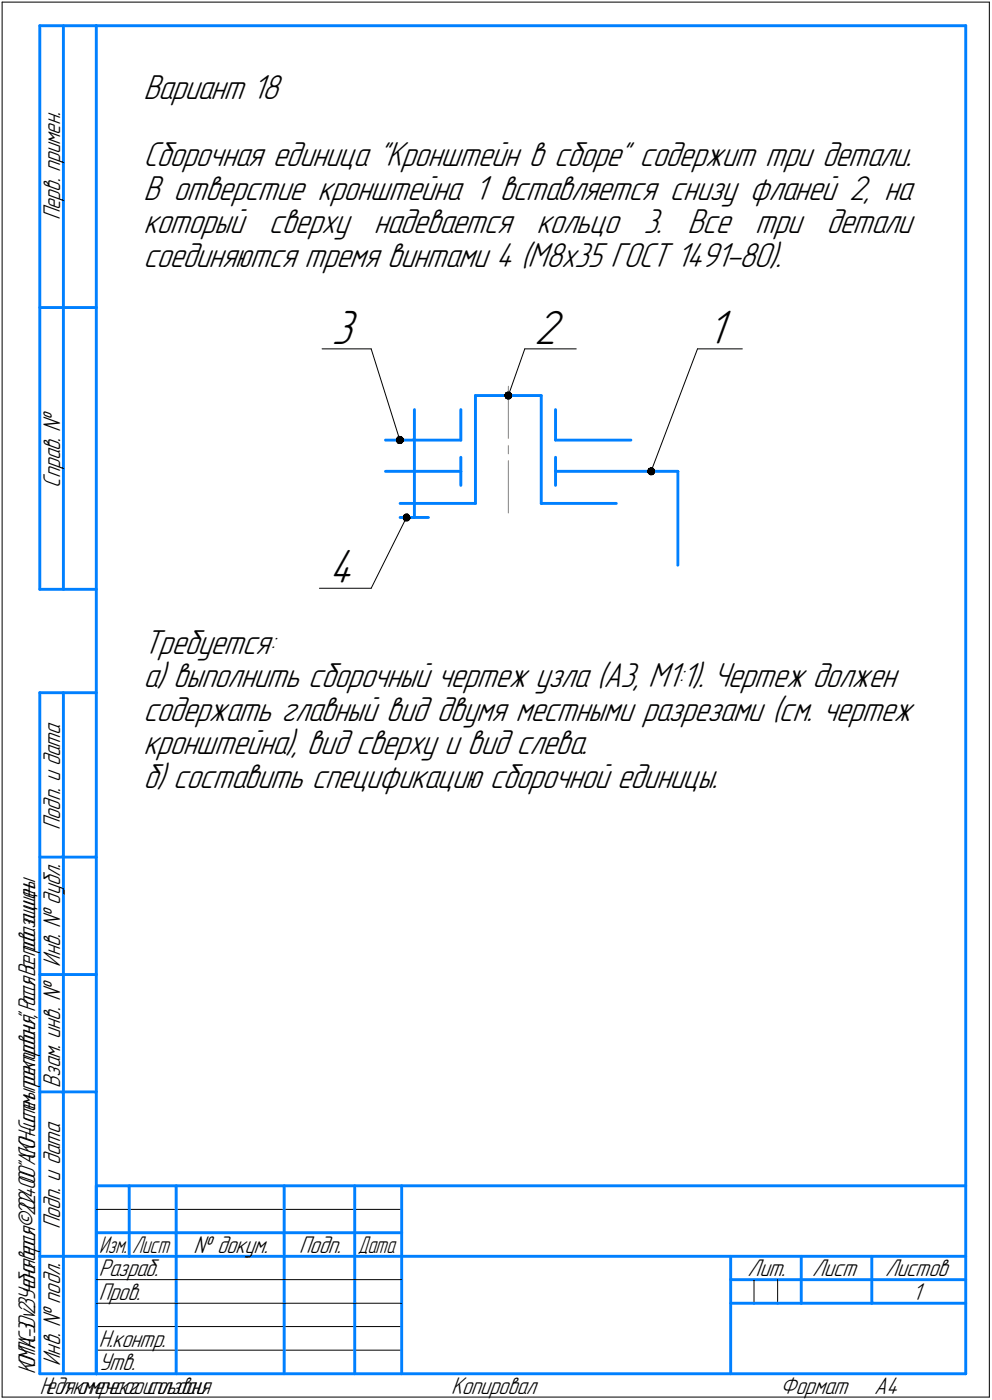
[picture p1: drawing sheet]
<svg xmlns="http://www.w3.org/2000/svg" width="211mm" height="298mm" viewBox="0 0 211 298" stroke-linecap="round" stroke-linejoin="round" font-family="sans-serif">
<g fill="none" stroke="#000" stroke-width=".21">
<path d="M.5 .5h210zM.5 .5v297zM210.5 .5v297zM68.5 74.3h10.5zM79 74.3l6.1 19.4zM111.6 74.3l-3.5 9.9zM111.6 74.3h11zM148.4 74.3l-9.9 26.1zM148.4 74.3h9.5zM86.5 110.2l-7.5 15.1zM68 125.3h11zM20.5 257.5h65z"/>
<path d="M20.5 272.5h17zM20.5 277.5h17zM37.5 272.5h23zM37.5 277.5h23zM60.5 272.5h15zM60.5 277.5h15zM75.5 272.5h10zM75.5 277.5h10zM160.4 272.5v5zM165.4 272.5v5zM.5 297.5h210zM20.5 282.4h65z"/>
<path d="M20.5 287.5h65z"/>
</g>
<g fill="none" stroke="#0080ff" stroke-width=".62">
<path d="M8.5 5.5v120zM8.5 5.5h12zM13.5 5.5v120zM20.5 5.5h185zM20.5 5.5v287zM205.5 5.5v287zM8.5 65.5h12zM82 93.7h16zM88.2 87.2v23zM98 97.4v3zM98 87.2v6.5zM101.1 84.2h7z"/>
<path d="M101.1 84.2v23zM108.1 84.2h7zM115.1 84.2v23zM118.2 97.4v3zM118.2 87.2v6.5zM118.2 93.7h16zM82 100.4h16zM85.1 107.2h16zM85.1 110.2h6.1zM98 100.4v2.9zM115.1 107.2h16zM118.2 100.4h26z"/>
<path d="M118.2 100.4v2.9zM144.2 100.4v19.9zM8.5 125.5h12zM8.5 147.5v145zM8.5 147.5h12zM13.5 147.5v145zM8.5 182.5h12zM8.5 207.5h12zM8.5 232.5h12zM20.5 252.5h185zM20.5 252.5v40zM27.5 252.5v15z"/>
<path d="M37.5 252.5v25zM60.5 252.5v25zM75.5 252.5v25zM85.5 252.5v40zM8.5 267.5h12zM20.5 262.5h7zM20.5 267.5h7zM27.5 262.5h10zM27.5 267.5h10zM37.5 277.5v15zM37.5 262.5h23zM37.5 267.5h23z"/>
<path d="M60.5 277.5v15zM60.5 262.5h15zM60.5 267.5h15zM75.5 277.5v15zM75.5 262.5h10zM75.5 267.5h10zM85.5 267.5h120zM155.4 267.5v25zM155.4 272.5h15.1zM155.4 277.5h5zM160.4 277.5h5zM165.4 277.5h5.1z"/>
<path d="M170.5 267.5v10zM170.5 272.5h35zM170.5 277.5h15zM185.5 267.5v10zM185.5 277.5h20zM8.5 292.5h12zM20.5 292.5h185z"/>
</g>
<path d="M108.1 82.2v11.1zM108.1 94.8v1.8zM108.1 98.1v11.1z" fill="none" stroke="#ff8000" stroke-width=".21"/>
<g fill="#fff" stroke="#fff" stroke-width=".21">
<path d="M150.4 65.4h5.5zM150.4 65.5h5.5zM150.4 65.5h5.5zM150.4 65.6h5.5zM150.4 65.6h5.5zM150.4 65.7h5.5zM150.4 65.8h5.5zM150.4 65.8h5.5zM150.4 65.9h5.5zM150.4 65.9h5.5zM150.4 66h5.5zM150.4 66h5.5zM150.4 66.1h5.5zM150.4 66.2h5.5zM150.4 66.2h5.5zM150.4 66.3h5.5zM150.4 66.3h5.5zM150.4 66.4h5.5zM150.4 66.4h5.5zM150.4 66.5h5.5zM150.4 66.5h5.5zM150.4 66.6h5.5zM150.4 66.7h5.5zM150.4 66.7h5.5zM150.4 66.8h5.5zM150.4 66.8h5.5zM150.4 66.9h5.5zM150.4 66.9h5.5zM150.4 67h5.5zM150.4 67.1h5.5zM150.4 67.1h5.5zM150.4 67.2h5.5zM150.4 67.2h5.5zM150.4 67.3h5.5zM150.4 67.3h5.5zM150.4 67.4h5.5zM150.4 67.5h5.5zM150.4 67.5h5.5zM150.4 67.6h5.5zM150.4 67.6h5.5zM150.4 67.7h5.5zM150.4 67.7h5.5zM150.4 67.8h5.5zM150.4 67.8h5.5zM150.4 67.9h5.5zM150.4 68h5.5zM150.4 68h5.5zM150.4 68.1h5.5zM150.4 68.1h5.5zM150.4 68.2h5.5zM150.4 68.2h5.5zM150.4 68.3h5.5zM150.4 68.4h5.5zM150.4 68.4h5.5zM150.4 68.5h5.5zM150.4 68.5h5.5zM150.4 68.6h5.5zM150.4 68.6h5.5zM150.4 68.7h5.5zM150.4 68.7h5.5zM150.4 68.8h5.5zM150.4 68.9h5.5zM150.4 68.9h5.5zM150.4 69h5.5zM150.4 69h5.5zM150.4 69.1h5.5zM150.4 69.1h5.5zM150.4 69.2h5.5zM150.4 69.3h5.5zM150.4 69.3h5.5zM150.4 69.4h5.5zM150.4 69.4h5.5zM150.4 69.5h5.5zM150.4 69.5h5.5zM150.4 69.6h5.5zM150.4 69.7h5.5zM150.4 69.7h5.5zM150.4 69.8h5.5zM150.4 69.8h5.5zM150.4 69.9h5.5zM150.4 69.9h5.5zM150.4 70h5.5zM150.4 70h5.5zM150.4 70.1h5.5zM150.4 70.2h5.5zM150.4 70.2h5.5zM150.4 70.3h5.5zM150.4 70.3h5.5zM150.4 70.4h5.5zM150.4 70.4h5.5zM150.4 70.5h5.5zM150.4 70.6h5.5zM150.4 70.6h5.5zM150.4 70.7h5.5zM150.4 70.7h5.5zM150.4 70.8h5.5zM150.4 70.8h5.5zM150.4 70.9h5.5zM150.4 71h5.5zM150.4 71h5.5zM150.4 71.1h5.5zM150.4 71.1h5.5zM150.4 71.2h5.5zM150.4 71.2h5.5zM150.4 71.3h5.5zM150.4 71.3h5.5zM150.4 71.4h5.5zM150.4 71.5h5.5zM150.4 71.5h5.5zM150.4 71.6h5.5zM150.4 71.6h5.5zM150.4 71.7h5.5zM150.4 71.7h5.5zM150.4 71.8h5.5zM150.4 71.9h5.5zM150.4 71.9h5.5zM150.4 72h5.5zM150.4 72h5.5zM150.4 72.1h5.5zM150.4 72.1h5.5zM150.4 72.2h5.5zM150.4 72.2h5.5zM150.4 72.3h5.5zM150.4 72.4h5.5zM150.4 72.4h5.5zM150.4 72.5h5.5zM150.4 72.5h5.5zM150.4 72.6h5.5zM150.4 72.6h5.5zM150.4 72.7h5.5zM150.4 72.8h5.5zM150.4 72.8h5.5zM150.4 72.9h5.5zM150.4 72.9h5.5zM150.4 73h5.5zM150.4 73h5.5zM150.4 73.1h5.5zM150.4 73.2h5.5zM150.4 73.2h5.5zM150.4 73.3h5.5zM150.4 73.3h5.5zM150.4 73.4h5.5zM150.4 73.4h5.5zM150.4 73.5h5.5zM150.4 73.5h5.5zM150.4 73.6h5.5zM150.4 73.7h5.5zM150.4 73.7h5.5zM150.4 73.8h5.5zM150.4 73.8h5.5zM150.4 73.9h5.5zM150.4 73.9h5.5zM150.4 74h5.5zM150.4 74.1h5.5zM150.4 74.1h5.5zM150.4 74.2h5.5zM150.4 74.2h5.5zM150.4 74.3h5.5zM150.4 74.3h5.5zM150.4 74.4h5.5zM150.4 74.5h5.5zM150.4 74.5h5.5zM150.4 74.6h5.5zM150.4 74.6h5.5zM150.4 74.7h5.5zM150.4 74.7h5.5zM150.4 74.8h5.5zM150.4 74.8h5.5zM150.4 74.9h5.5zM150.4 75h5.5zM150.4 75h5.5zM150.4 75.1h5.5zM150.4 75.1h5.5zM150.4 75.2h5.5zM150.4 75.2h5.5zM150.4 75.3h5.5zM150.4 75.4h5.5z"/>
<path d="M113.6 65.4h7zM113.6 65.5h7zM113.6 65.5h7zM113.6 65.6h7zM113.6 65.6h7zM113.6 65.7h7zM113.6 65.8h7zM113.6 65.8h7zM113.6 65.9h7zM113.6 65.9h7zM113.6 66h7zM113.6 66h7zM113.6 66.1h7zM113.6 66.2h7zM113.6 66.2h7zM113.6 66.3h7zM113.6 66.3h7zM113.6 66.4h7zM113.6 66.4h7zM113.6 66.5h7zM113.6 66.5h7zM113.6 66.6h7zM113.6 66.7h7zM113.6 66.7h7zM113.6 66.8h7zM113.6 66.8h7zM113.6 66.9h7zM113.6 66.9h7zM113.6 67h7zM113.6 67.1h7zM113.6 67.1h7zM113.6 67.2h7zM113.6 67.2h7zM113.6 67.3h7zM113.6 67.3h7zM113.6 67.4h7zM113.6 67.5h7zM113.6 67.5h7zM113.6 67.6h7zM113.6 67.6h7zM113.6 67.7h7zM113.6 67.7h7zM113.6 67.8h7zM113.6 67.8h7zM113.6 67.9h7zM113.6 68h7zM113.6 68h7zM113.6 68.1h7zM113.6 68.1h7zM113.6 68.2h7zM113.6 68.2h7zM113.6 68.3h7zM113.6 68.4h7zM113.6 68.4h7zM113.6 68.5h7zM113.6 68.5h7zM113.6 68.6h7zM113.6 68.6h7zM113.6 68.7h7zM113.6 68.7h7zM113.6 68.8h7zM113.6 68.9h7zM113.6 68.9h7zM113.6 69h7zM113.6 69h7zM113.6 69.1h7zM113.6 69.1h7zM113.6 69.2h7zM113.6 69.3h7zM113.6 69.3h7zM113.6 69.4h7zM113.6 69.4h7zM113.6 69.5h7zM113.6 69.5h7zM113.6 69.6h7zM113.6 69.7h7zM113.6 69.7h7zM113.6 69.8h7zM113.6 69.8h7zM113.6 69.9h7zM113.6 69.9h7zM113.6 70h7zM113.6 70h7zM113.6 70.1h7zM113.6 70.2h7zM113.6 70.2h7zM113.6 70.3h7zM113.6 70.3h7zM113.6 70.4h7zM113.6 70.4h7zM113.6 70.5h7zM113.6 70.6h7zM113.6 70.6h7zM113.6 70.7h7zM113.6 70.7h7zM113.6 70.8h7zM113.6 70.8h7zM113.6 70.9h7zM113.6 71h7zM113.6 71h7zM113.6 71.1h7zM113.6 71.1h7zM113.6 71.2h7zM113.6 71.2h7zM113.6 71.3h7zM113.6 71.3h7zM113.6 71.4h7zM113.6 71.5h7zM113.6 71.5h7zM113.6 71.6h7zM113.6 71.6h7zM113.6 71.7h7zM113.6 71.7h7zM113.6 71.8h7zM113.6 71.9h7zM113.6 71.9h7zM113.6 72h7zM113.6 72h7zM113.6 72.1h7zM113.6 72.1h7zM113.6 72.2h7zM113.6 72.2h7zM113.6 72.3h7zM113.6 72.4h7zM113.6 72.4h7zM113.6 72.5h7zM113.6 72.5h7zM113.6 72.6h7zM113.6 72.6h7zM113.6 72.7h7zM113.6 72.8h7zM113.6 72.8h7zM113.6 72.9h7zM113.6 72.9h7zM113.6 73h7zM113.6 73h7zM113.6 73.1h7zM113.6 73.2h7zM113.6 73.2h7zM113.6 73.3h7zM113.6 73.3h7zM113.6 73.4h7zM113.6 73.4h7zM113.6 73.5h7zM113.6 73.5h7zM113.6 73.6h7zM113.6 73.7h7zM113.6 73.7h7zM113.6 73.8h7zM113.6 73.8h7zM113.6 73.9h7zM113.6 73.9h7zM113.6 74h7zM113.6 74.1h7zM113.6 74.1h7zM113.6 74.2h7zM113.6 74.2h7zM113.6 74.3h7zM113.6 74.3h7zM113.6 74.4h7zM113.6 74.5h7zM113.6 74.5h7zM113.6 74.6h7zM113.6 74.6h7zM113.6 74.7h7zM113.6 74.7h7zM113.6 74.8h7zM113.6 74.8h7zM113.6 74.9h7zM113.6 75h7zM113.6 75h7zM113.6 75.1h7zM113.6 75.1h7zM113.6 75.2h7zM113.6 75.2h7zM113.6 75.3h7zM113.6 75.4h7z"/>
<path d="M70.5 65.4h6.4zM70.5 65.5h6.4zM70.5 65.5h6.4zM70.5 65.6h6.4zM70.5 65.6h6.4zM70.5 65.7h6.4zM70.5 65.8h6.4zM70.5 65.8h6.4zM70.5 65.9h6.4zM70.5 65.9h6.4zM70.5 66h6.4zM70.5 66h6.4zM70.5 66.1h6.4zM70.5 66.2h6.4zM70.5 66.2h6.4zM70.5 66.3h6.4zM70.5 66.3h6.4zM70.5 66.4h6.4zM70.5 66.4h6.4zM70.5 66.5h6.4zM70.5 66.5h6.4zM70.5 66.6h6.4zM70.5 66.7h6.4zM70.5 66.7h6.4zM70.5 66.8h6.4zM70.5 66.8h6.4zM70.5 66.9h6.4zM70.5 66.9h6.4zM70.5 67h6.4zM70.5 67.1h6.4zM70.5 67.1h6.4zM70.5 67.2h6.4zM70.5 67.2h6.4zM70.5 67.3h6.4zM70.5 67.3h6.4zM70.5 67.4h6.4zM70.5 67.5h6.4zM70.5 67.5h6.4zM70.5 67.6h6.4zM70.5 67.6h6.4zM70.5 67.7h6.4zM70.5 67.7h6.4zM70.5 67.8h6.4zM70.5 67.8h6.4zM70.5 67.9h6.4zM70.5 68h6.4zM70.5 68h6.4zM70.5 68.1h6.4zM70.5 68.1h6.4zM70.5 68.2h6.4zM70.5 68.2h6.4zM70.5 68.3h6.4zM70.5 68.4h6.4zM70.5 68.4h6.4zM70.5 68.5h6.4zM70.5 68.5h6.4zM70.5 68.6h6.4zM70.5 68.6h6.4zM70.5 68.7h6.4zM70.5 68.7h6.4zM70.5 68.8h6.4zM70.5 68.9h6.4zM70.5 68.9h6.4zM70.5 69h6.4zM70.5 69h6.4zM70.5 69.1h6.4zM70.5 69.1h6.4zM70.5 69.2h6.4zM70.5 69.3h6.4zM70.5 69.3h6.4zM70.5 69.4h6.4zM70.5 69.4h6.4zM70.5 69.5h6.4zM70.5 69.5h6.4zM70.5 69.6h6.4zM70.5 69.7h6.4zM70.5 69.7h6.4zM70.5 69.8h6.4zM70.5 69.8h6.4zM70.5 69.9h6.4zM70.5 69.9h6.4zM70.5 70h6.4zM70.5 70h6.4zM70.5 70.1h6.4zM70.5 70.2h6.4zM70.5 70.2h6.4zM70.5 70.3h6.4zM70.5 70.3h6.4zM70.5 70.4h6.4zM70.5 70.4h6.4zM70.5 70.5h6.4zM70.5 70.6h6.4zM70.5 70.6h6.4zM70.5 70.7h6.4zM70.5 70.7h6.4zM70.5 70.8h6.4zM70.5 70.8h6.4zM70.5 70.9h6.4zM70.5 71h6.4zM70.5 71h6.4zM70.5 71.1h6.4zM70.5 71.1h6.4zM70.5 71.2h6.4zM70.5 71.2h6.4zM70.5 71.3h6.4zM70.5 71.3h6.4zM70.5 71.4h6.4zM70.5 71.5h6.4zM70.5 71.5h6.4zM70.5 71.6h6.4zM70.5 71.6h6.4zM70.5 71.7h6.4zM70.5 71.7h6.4zM70.5 71.8h6.4zM70.5 71.9h6.4zM70.5 71.9h6.4zM70.5 72h6.4zM70.5 72h6.4zM70.5 72.1h6.4zM70.5 72.1h6.4zM70.5 72.2h6.4zM70.5 72.2h6.4zM70.5 72.3h6.4zM70.5 72.4h6.4zM70.5 72.4h6.4zM70.5 72.5h6.4zM70.5 72.5h6.4zM70.5 72.6h6.4zM70.5 72.6h6.4zM70.5 72.7h6.4zM70.5 72.8h6.4zM70.5 72.8h6.4zM70.5 72.9h6.4zM70.5 72.9h6.4zM70.5 73h6.4zM70.5 73h6.4zM70.5 73.1h6.4zM70.5 73.2h6.4zM70.5 73.2h6.4zM70.5 73.3h6.4zM70.5 73.3h6.4zM70.5 73.4h6.4zM70.5 73.4h6.4zM70.5 73.5h6.4zM70.5 73.5h6.4zM70.5 73.6h6.4zM70.5 73.7h6.4zM70.5 73.7h6.4zM70.5 73.8h6.4zM70.5 73.8h6.4zM70.5 73.9h6.4zM70.5 73.9h6.4zM70.5 74h6.4zM70.5 74.1h6.4zM70.5 74.1h6.4zM70.5 74.2h6.4zM70.5 74.2h6.4zM70.5 74.3h6.4zM70.5 74.3h6.4zM70.5 74.4h6.4zM70.5 74.5h6.4zM70.5 74.5h6.4zM70.5 74.6h6.4zM70.5 74.6h6.4zM70.5 74.7h6.4zM70.5 74.7h6.4zM70.5 74.8h6.4zM70.5 74.8h6.4zM70.5 74.9h6.4zM70.5 75h6.4zM70.5 75h6.4zM70.5 75.1h6.4zM70.5 75.1h6.4zM70.5 75.2h6.4zM70.5 75.2h6.4zM70.5 75.3h6.4zM70.5 75.4h6.4z"/>
<path d="M70 116.4h6.9zM70 116.4h6.9zM70 116.5h6.9zM70 116.6h6.9zM70 116.6h6.9zM70 116.7h6.9zM70 116.7h6.9zM70 116.8h6.9zM70 116.8h6.9zM70 116.9h6.9zM70 117h6.9zM70 117h6.9zM70 117.1h6.9zM70 117.1h6.9zM70 117.2h6.9zM70 117.2h6.9zM70 117.3h6.9zM70 117.3h6.9zM70 117.4h6.9zM70 117.5h6.9zM70 117.5h6.9zM70 117.6h6.9zM70 117.6h6.9zM70 117.7h6.9zM70 117.7h6.9zM70 117.8h6.9zM70 117.9h6.9zM70 117.9h6.9zM70 118h6.9zM70 118h6.9zM70 118.1h6.9zM70 118.1h6.9zM70 118.2h6.9zM70 118.3h6.9zM70 118.3h6.9zM70 118.4h6.9zM70 118.4h6.9zM70 118.5h6.9zM70 118.5h6.9zM70 118.6h6.9zM70 118.6h6.9zM70 118.7h6.9zM70 118.8h6.9zM70 118.8h6.9zM70 118.9h6.9zM70 118.9h6.9zM70 119h6.9zM70 119h6.9zM70 119.1h6.9zM70 119.2h6.9zM70 119.2h6.9zM70 119.3h6.9zM70 119.3h6.9zM70 119.4h6.9zM70 119.4h6.9zM70 119.5h6.9zM70 119.5h6.9zM70 119.6h6.9zM70 119.7h6.9zM70 119.7h6.9zM70 119.8h6.9zM70 119.8h6.9zM70 119.9h6.9zM70 119.9h6.9zM70 120h6.9zM70 120.1h6.9zM70 120.1h6.9zM70 120.2h6.9zM70 120.2h6.9zM70 120.3h6.9zM70 120.3h6.9zM70 120.4h6.9zM70 120.5h6.9zM70 120.5h6.9zM70 120.6h6.9zM70 120.6h6.9zM70 120.7h6.9zM70 120.7h6.9zM70 120.8h6.9zM70 120.8h6.9zM70 120.9h6.9zM70 121h6.9zM70 121h6.9zM70 121.1h6.9zM70 121.1h6.9zM70 121.2h6.9zM70 121.2h6.9zM70 121.3h6.9zM70 121.4h6.9zM70 121.4h6.9zM70 121.5h6.9zM70 121.5h6.9zM70 121.6h6.9zM70 121.6h6.9zM70 121.7h6.9zM70 121.8h6.9zM70 121.8h6.9zM70 121.9h6.9zM70 121.9h6.9zM70 122h6.9zM70 122h6.9zM70 122.1h6.9zM70 122.1h6.9zM70 122.2h6.9zM70 122.3h6.9zM70 122.3h6.9zM70 122.4h6.9zM70 122.4h6.9zM70 122.5h6.9zM70 122.5h6.9zM70 122.6h6.9zM70 122.7h6.9zM70 122.7h6.9zM70 122.8h6.9zM70 122.8h6.9zM70 122.9h6.9zM70 122.9h6.9zM70 123h6.9zM70 123h6.9zM70 123.1h6.9zM70 123.2h6.9zM70 123.2h6.9zM70 123.3h6.9zM70 123.3h6.9zM70 123.4h6.9zM70 123.4h6.9zM70 123.5h6.9zM70 123.6h6.9zM70 123.6h6.9zM70 123.7h6.9zM70 123.7h6.9zM70 123.8h6.9zM70 123.8h6.9zM70 123.9h6.9zM70 124h6.9zM70 124h6.9zM70 124.1h6.9zM70 124.1h6.9zM70 124.2h6.9zM70 124.2h6.9zM70 124.3h6.9zM70 124.3h6.9zM70 124.4h6.9zM70 124.5h6.9zM70 124.5h6.9zM70 124.6h6.9zM70 124.6h6.9zM70 124.7h6.9zM70 124.7h6.9zM70 124.8h6.9zM70 124.9h6.9zM70 124.9h6.9zM70 125h6.9zM70 125h6.9zM70 125.1h6.9zM70 125.1h6.9zM70 125.2h6.9zM70 125.3h6.9zM70 125.3h6.9zM70 125.4h6.9zM70 125.4h6.9zM70 125.5h6.9zM70 125.5h6.9zM70 125.6h6.9zM70 125.6h6.9zM70 125.7h6.9zM70 125.8h6.9zM70 125.8h6.9zM70 125.9h6.9zM70 125.9h6.9zM70 126h6.9zM70 126h6.9zM70 126.1h6.9zM70 126.2h6.9zM70 126.2h6.9zM70 126.3h6.9zM70 126.3h6.9z"/>
</g>
<g fill="#000" stroke="#000" stroke-width=".21">
<path d="M84.8 92.9h.3zM84.7 93h.6zM84.6 93h.9zM84.6 93.1h1zM84.4 93.1h1.2zM84.4 93.2h1.3zM84.4 93.2h1.3zM84.4 93.3h1.4zM84.4 93.4h1.4zM84.3 93.4h1.6zM84.3 93.5h1.6zM84.3 93.5h1.6zM84.3 93.6h1.6zM84.3 93.6h1.6zM84.3 93.7h1.6zM84.3 93.8h1.6zM84.3 93.8h1.6zM84.3 93.9h1.6zM84.3 93.9h1.6zM84.3 94h1.5zM84.4 94h1.4zM84.4 94.1h1.3zM84.4 94.1h1.3zM84.4 94.2h1.3zM84.5 94.3h1.1zM84.5 94.3h1zM84.7 94.4h.8zM84.8 94.4h.5z"/>
<path d="M107.9 83.5h.5zM107.8 83.5h.7zM107.6 83.6h1zM107.6 83.7h1.1zM107.5 83.7h1.2zM107.5 83.8h1.3zM107.5 83.8h1.3zM107.5 83.9h1.3zM107.4 83.9h1.5zM107.4 84h1.5zM107.4 84h1.5zM107.4 84.1h1.5zM107.4 84.2h1.5zM107.4 84.2h1.5zM107.4 84.3h1.5zM107.4 84.3h1.5zM107.4 84.4h1.5zM107.4 84.4h1.5zM107.4 84.5h1.5zM107.5 84.6h1.3zM107.5 84.6h1.3zM107.5 84.7h1.3zM107.5 84.7h1.3zM107.5 84.8h1.2zM107.6 84.8h1.1zM107.8 84.9h.7zM107.9 84.9h.5z"/>
<path d="M138.4 99.6h.4zM138.3 99.6h.6zM138.2 99.7h.8zM138 99.7h1zM138 99.8h1.1zM138 99.9h1.1zM137.9 99.9h1.3zM137.9 100h1.3zM137.8 100h1.4zM137.8 100.1h1.5zM137.8 100.1h1.5zM137.8 100.2h1.5zM137.8 100.2h1.5zM137.8 100.3h1.5zM137.8 100.4h1.5zM137.8 100.4h1.5zM137.8 100.5h1.5zM137.7 100.5h1.6zM137.8 100.6h1.5zM137.8 100.6h1.5zM137.8 100.7h1.4zM137.9 100.8h1.3zM138 100.8h1.2zM138 100.9h1.1zM138.1 100.9h1zM138.1 101h.9zM138.2 101h.7zM138.3 101.1h.5z"/>
<path d="M86.2 109.4h.6zM86.1 109.5h.8zM86 109.6h.9zM86 109.6h1zM85.9 109.7h1.1zM85.9 109.7h1.2zM85.9 109.8h1.3zM85.8 109.8h1.4zM85.7 109.9h1.5zM85.7 110h1.5zM85.7 110h1.6zM85.7 110.1h1.6zM85.7 110.1h1.6zM85.7 110.2h1.6zM85.7 110.2h1.6zM85.7 110.3h1.6zM85.7 110.3h1.6zM85.7 110.4h1.6zM85.8 110.5h1.5zM85.8 110.5h1.4zM85.9 110.6h1.3zM85.9 110.6h1.3zM85.9 110.7h1.2zM86 110.7h1zM86 110.8h1zM86.1 110.9h.8zM86.1 110.9h.7z"/>
</g>
<g font-size="10.9">
<text x="70.5" y="73.3">3</text>
<text x="113.6" y="73.3">2</text>
<text x="150.4" y="73.3">1</text>
<text x="70" y="124.2">4</text>
</g>
<g font-size="7.8">
<text x="30.5" y="21.1">Вариант 18</text>
<text x="30.5" y="35.4">Сборочная единица &quot;Кронштейн в сборе&quot; содержит три детали.</text>
<text x="30.5" y="42.5">В отверстие кронштейна 1 вставляется снизу фланей 2, на</text>
<text x="30.5" y="49.6">который</text>
<text x="57.2" y="49.6">сверху</text>
<text x="79.5" y="49.6">надевается</text>
<text x="114.2" y="49.6">кольцо</text>
<text x="136.9" y="49.6">3.</text>
<text x="146.2" y="49.6">Все</text>
<text x="160.6" y="49.6">три</text>
<text x="175.8" y="49.6">детали</text>
<text x="30.5" y="56.8">соединяются тремя винтами 4 (М8х35 ГОСТ 1491-80).</text>
<text x="30.5" y="139.2">Требуется:</text>
<text x="30.5" y="146.3">а) выполнить сборочный чертеж узла (А3, М1:1). Чертеж должен</text>
<text x="30.5" y="153.5">содержать главный вид двумя местными разрезами (см. чертеж</text>
<text x="30.5" y="160.6">кронштейна), вид сверху и вид слева.</text>
<text x="30.5" y="167.7">б) составить спецификацию сборочной единицы.</text>
</g>
<g font-size="5.5">
<text x="12.8" y="46.9" transform="rotate(-90 12.8 46.9)">Перв. примен.</text>
<text x="12.8" y="103.8" transform="rotate(-90 12.8 103.8)">Справ. №</text>
<text x="12.8" y="176.7" transform="rotate(-90 12.8 176.7)">Подп. и дата</text>
<text x="12.8" y="205.8" transform="rotate(-90 12.8 205.8)">Инв. № дубл.</text>
<text x="12.8" y="231.6" transform="rotate(-90 12.8 231.6)">Взам. инв. №</text>
<text x="12.8" y="261.7" transform="rotate(-90 12.8 261.7)">Подп. и дата</text>
<text x="41.2" y="266.8">№ докум.</text>
<text x="63.6" y="266.8">Подп.</text>
<text x="21" y="271.8">Разраб.</text>
<text x="159.1" y="271.8">Лит.</text>
<text x="172.8" y="271.8">Лист</text>
<text x="188.3" y="271.8">Листов</text>
<text x="21" y="276.8">Пров.</text>
<text x="194.1" y="276.8">1</text>
<text x="21" y="286.8">Н.контр.</text>
<text x="12.8" y="290.8" transform="rotate(-90 12.8 290.8)">Инв. № подл.</text>
<text x="21" y="291.8">Утв.</text>
<text x="96" y="296.8">Копировал</text>
<text x="166" y="296.8">Формат</text>
<text x="186" y="296.8">A4</text>
</g>
<g font-size="5.4">
<text x="21.1" y="266.8">Изм.</text>
<text x="28.1" y="266.8">Лист</text>
<text x="76.1" y="266.8">Дата</text>
<text x="7.5" y="292.5" transform="rotate(-90 7.5 292.5)">КОМПАС-3Dv23Учебнаяверсия©2024ООО&quot;АСКОН-Системыпроектирования&quot;,Россия.Всеправазащищены.</text>
<text x="8.5" y="296.7">Недлякоммерческогоиспользования</text>
</g>
</svg>
